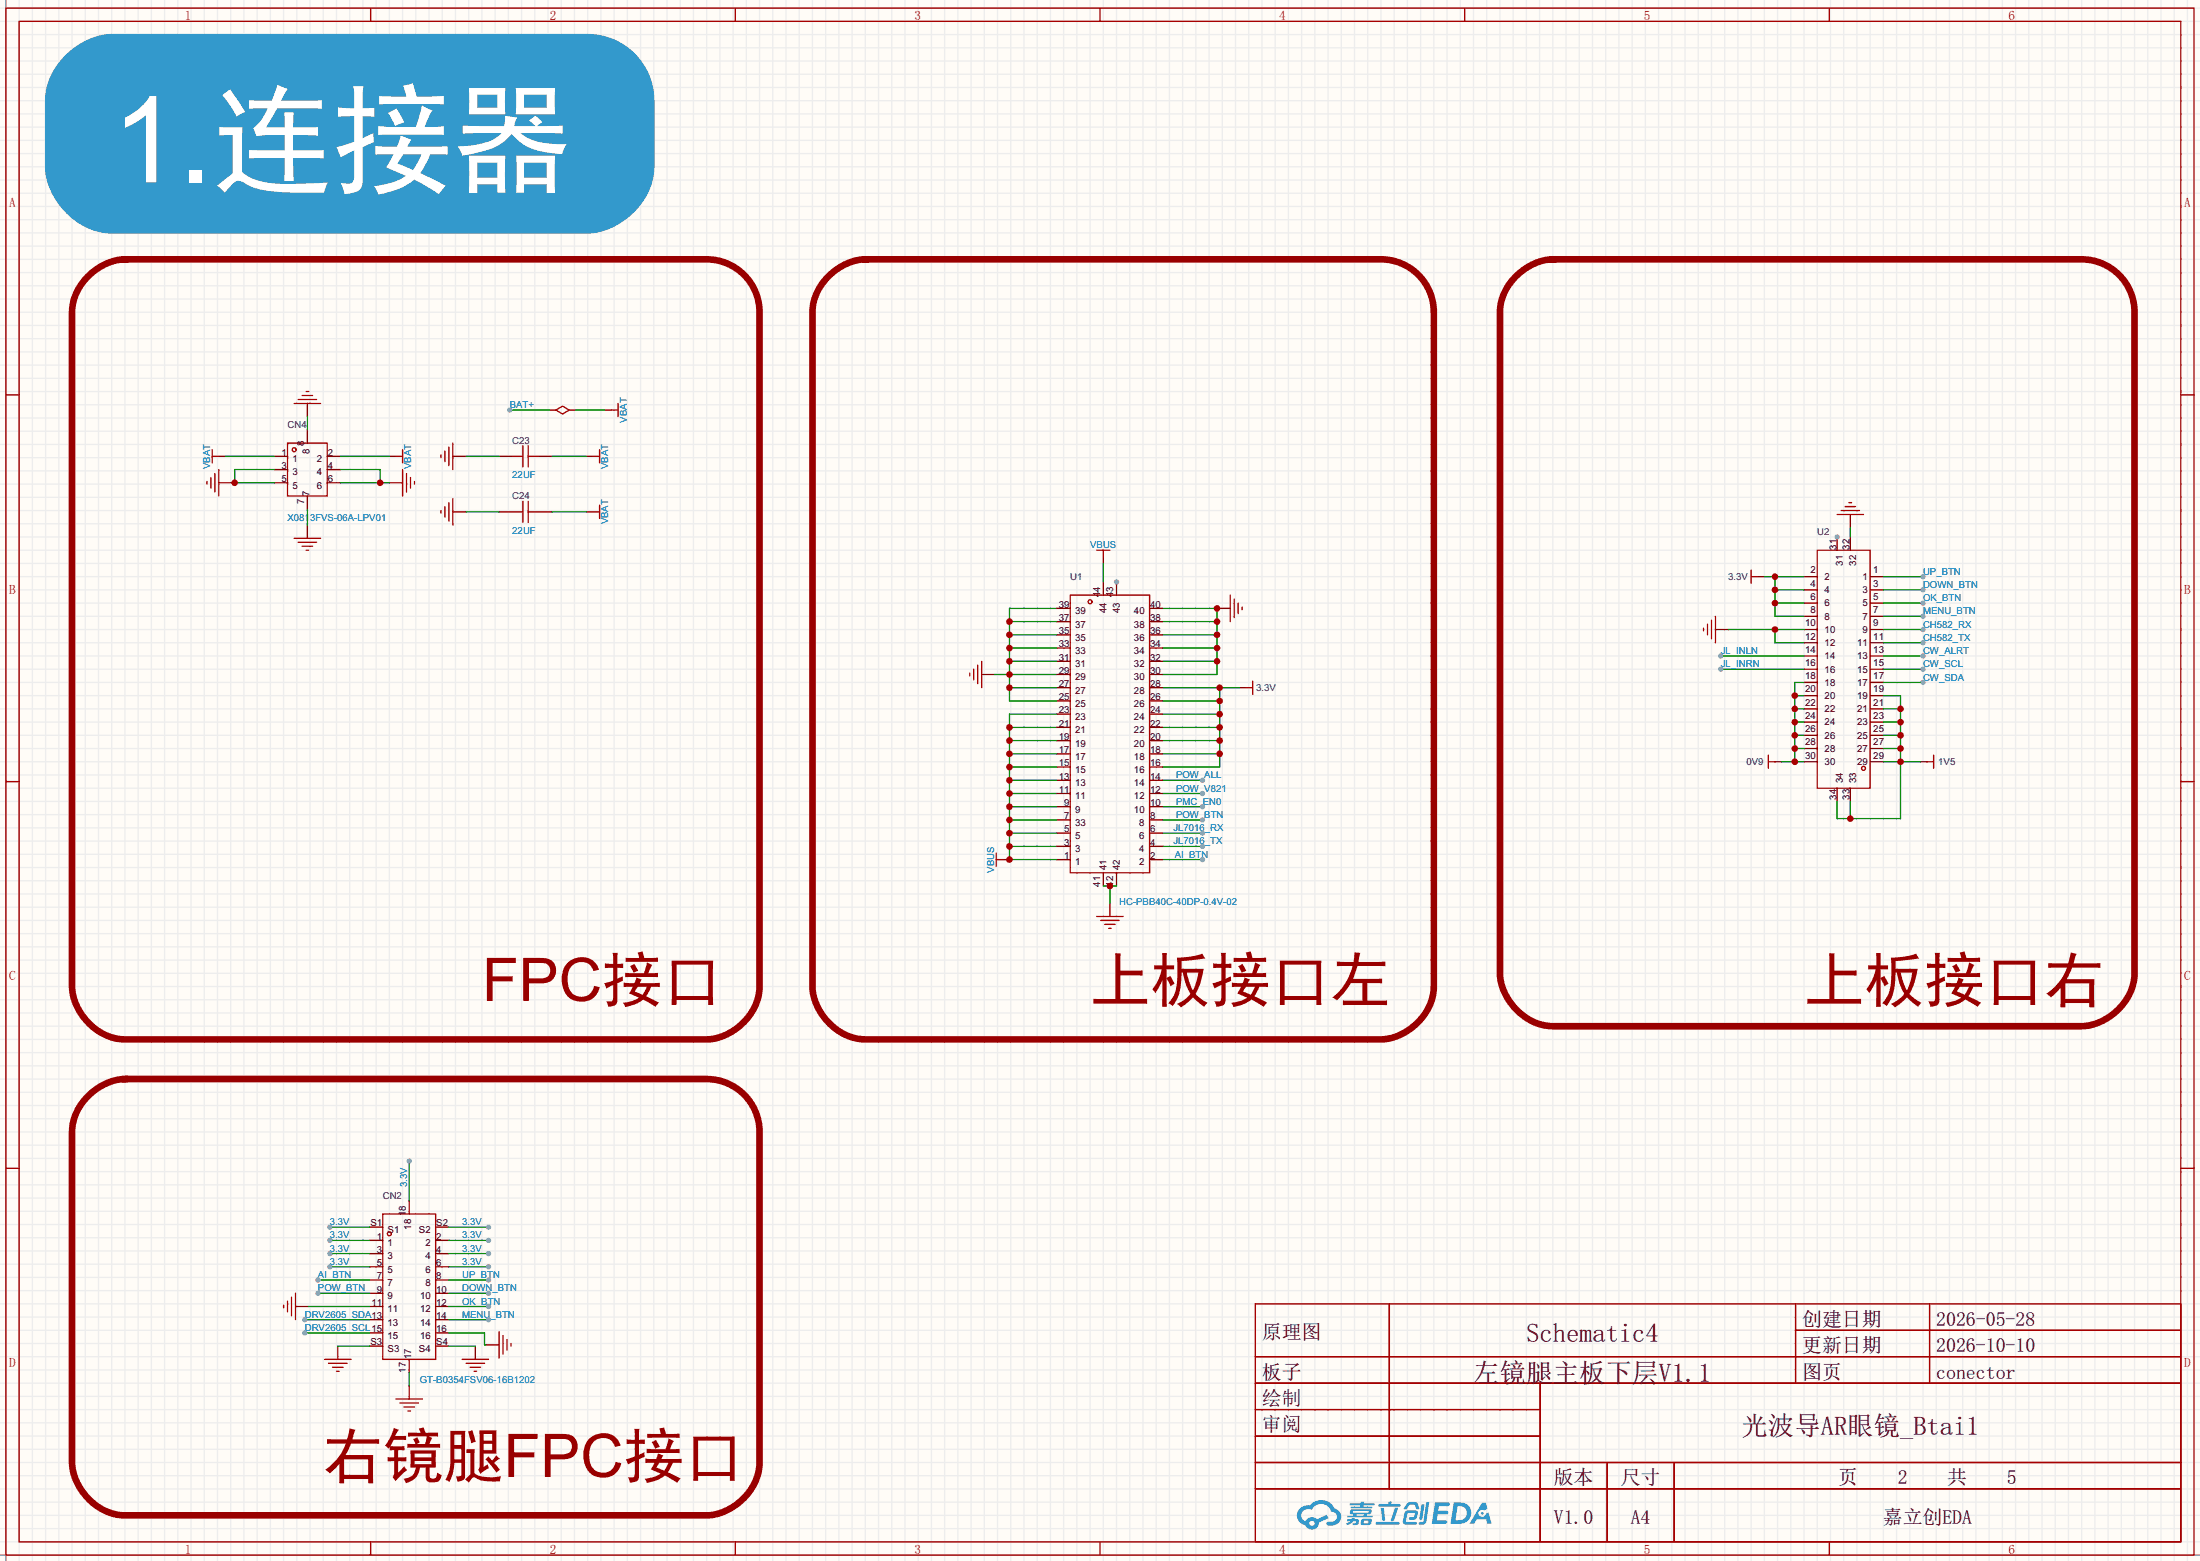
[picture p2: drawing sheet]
<svg xmlns="http://www.w3.org/2000/svg" width="423mm" height="300mm" viewBox="0 0 423 300" stroke-linecap="round" stroke-linejoin="round" font-family="sans-serif">
<path d="M0 0h422.7v299.9h-422.7z" fill="#fffcf7"/>
<g fill="none" stroke="#ededed" stroke-width=".25">
<path d="M0 1.6h422.7M0 4.1h422.7M0 6.6h422.7M0 9.2h422.7M0 11.7h422.7M0 14.3h422.7M0 16.8h422.7M0 19.3h422.7M1.1 0v299.9M3.7 0v299.9M6.2 0v299.9M8.8 0v299.9"/>
<path d="M11.3 0v299.9M13.8 0v299.9M16.4 0v299.9M18.9 0v299.9M21.5 0v299.9M24 0v299.9M26.5 0v299.9M29.1 0v299.9M31.6 0v299.9M34.2 0v299.9M36.7 0v299.9M39.2 0v299.9"/>
<path d="M41.8 0v299.9M44.3 0v299.9M46.9 0v299.9M49.4 0v299.9M51.9 0v299.9M54.5 0v299.9M57 0v299.9M59.6 0v299.9M62.1 0v299.9M64.6 0v299.9M67.2 0v299.9M69.7 0v299.9"/>
<path d="M72.3 0v299.9M74.8 0v299.9M77.3 0v299.9M79.9 0v299.9M82.4 0v299.9M85 0v299.9M87.5 0v299.9M90 0v299.9M92.6 0v299.9M95.1 0v299.9M97.7 0v299.9M100.2 0v299.9"/>
<path d="M102.7 0v299.9M105.3 0v299.9M107.8 0v299.9M110.4 0v299.9M112.9 0v299.9M115.4 0v299.9M118 0v299.9M120.5 0v299.9M123.1 0v299.9M125.6 0v299.9M128.1 0v299.9M130.7 0v299.9"/>
<path d="M133.2 0v299.9M135.8 0v299.9M138.3 0v299.9M140.8 0v299.9M143.4 0v299.9M145.9 0v299.9M148.5 0v299.9M151 0v299.9M153.5 0v299.9M156.1 0v299.9M158.6 0v299.9M161.2 0v299.9"/>
<path d="M163.7 0v299.9M166.2 0v299.9M168.8 0v299.9M171.3 0v299.9M173.9 0v299.9M176.4 0v299.9M178.9 0v299.9M181.5 0v299.9M184 0v299.9M186.6 0v299.9M189.1 0v299.9M191.6 0v299.9"/>
<path d="M194.2 0v299.9M196.7 0v299.9M199.3 0v299.9M201.8 0v299.9M204.3 0v299.9M206.9 0v299.9M209.4 0v299.9M212 0v299.9M214.5 0v299.9M217 0v299.9M219.6 0v299.9M222.1 0v299.9"/>
<path d="M224.7 0v299.9M227.2 0v299.9M229.7 0v299.9M232.3 0v299.9M234.8 0v299.9M237.4 0v299.9M239.9 0v299.9M242.4 0v299.9M245 0v299.9M247.5 0v299.9M250.1 0v299.9M252.6 0v299.9"/>
<path d="M255.1 0v299.9M257.7 0v299.9M260.2 0v299.9M262.8 0v299.9M265.3 0v299.9M267.8 0v299.9M270.4 0v299.9M272.9 0v299.9M275.5 0v299.9M278 0v299.9M280.5 0v299.9M283.1 0v299.9"/>
<path d="M285.6 0v299.9M288.2 0v299.9M290.7 0v299.9M293.2 0v299.9M295.8 0v299.9M298.3 0v299.9M300.9 0v299.9M303.4 0v299.9M305.9 0v299.9M308.5 0v299.9M311 0v299.9M313.6 0v299.9"/>
<path d="M316.1 0v299.9M318.6 0v299.9M321.2 0v299.9M323.7 0v299.9M326.3 0v299.9M328.8 0v299.9M331.3 0v299.9M333.9 0v299.9M336.4 0v299.9M339 0v299.9M341.5 0v299.9M344 0v299.9"/>
<path d="M346.6 0v299.9M349.1 0v299.9M351.7 0v299.9M354.2 0v299.9M356.7 0v299.9M359.3 0v299.9M361.8 0v299.9M364.4 0v299.9M366.9 0v299.9M369.4 0v299.9M372 0v299.9M374.5 0v299.9"/>
<path d="M377.1 0v299.9M379.6 0v299.9M382.1 0v299.9M384.7 0v299.9M387.2 0v299.9M389.8 0v299.9M392.3 0v299.9M394.8 0v299.9M397.4 0v299.9M399.9 0v299.9M402.5 0v299.9M405 0v299.9"/>
<path d="M407.5 0v299.9M410.1 0v299.9M412.6 0v299.9M415.2 0v299.9M417.7 0v299.9M420.2 0v299.9M0 21.9h422.7M0 24.4h422.7M0 27h422.7M0 29.5h422.7M0 32h422.7M0 34.6h422.7"/>
<path d="M0 37.1h422.7M0 39.7h422.7M0 42.2h422.7M0 44.7h422.7M0 47.3h422.7M0 49.8h422.7M0 52.4h422.7M0 54.9h422.7M0 57.4h422.7M0 60h422.7M0 62.5h422.7M0 65.1h422.7"/>
<path d="M0 67.6h422.7M0 70.1h422.7M0 72.7h422.7M0 75.2h422.7M0 77.8h422.7M0 80.3h422.7M0 82.8h422.7M0 85.4h422.7M0 87.9h422.7M0 90.5h422.7M0 93h422.7M0 95.5h422.7"/>
<path d="M0 98.1h422.7M0 100.6h422.7M0 103.2h422.7M0 105.7h422.7M0 108.2h422.7M0 110.8h422.7M0 113.3h422.7M0 115.9h422.7M0 118.4h422.7M0 120.9h422.7M0 123.5h422.7M0 126h422.7"/>
<path d="M0 128.6h422.7M0 131.1h422.7M0 133.6h422.7M0 136.2h422.7M0 138.7h422.7M0 141.3h422.7M0 143.8h422.7M0 146.3h422.7M0 148.9h422.7M0 151.4h422.7M0 154h422.7M0 156.5h422.7"/>
<path d="M0 159h422.7M0 161.6h422.7M0 164.1h422.7M0 166.7h422.7M0 169.2h422.7M0 171.7h422.7M0 174.3h422.7M0 176.8h422.7M0 179.4h422.7M0 181.9h422.7M0 184.4h422.7M0 187h422.7"/>
<path d="M0 189.5h422.7M0 192.1h422.7M0 194.6h422.7M0 197.1h422.7M0 199.7h422.7M0 202.2h422.7M0 204.8h422.7M0 207.3h422.7M0 209.8h422.7M0 212.4h422.7M0 214.9h422.7M0 217.5h422.7"/>
<path d="M0 220h422.7M0 222.5h422.7M0 225.1h422.7M0 227.6h422.7M0 230.2h422.7M0 232.7h422.7M0 235.2h422.7M0 237.8h422.7M0 240.3h422.7M0 242.9h422.7M0 245.4h422.7M0 247.9h422.7"/>
<path d="M0 250.5h422.7M0 253h422.7M0 255.6h422.7M0 258.1h422.7M0 260.6h422.7M0 263.2h422.7M0 265.7h422.7M0 268.3h422.7M0 270.8h422.7M0 273.3h422.7M0 275.9h422.7M0 278.4h422.7"/>
<path d="M0 281h422.7M0 283.5h422.7M0 286h422.7M0 288.6h422.7M0 291.1h422.7M0 293.7h422.7M0 296.2h422.7M0 298.7h422.7"/>
</g>
<path d="M1.1 0v299.9M0 298.7h422.7" fill="none" stroke="#999" stroke-width=".25"/>
<g fill="none" stroke="#a10000" stroke-width=".25">
<path d="M1.1 1.6h420.4v297.1h-420.4zM3.7 4.1h415.3v292.1h-415.3zM71.2 1.6v2.5M141.3 1.6v2.5M211.3 1.6v2.5M281.4 1.6v2.5M351.5 1.6v2.5M1.1 75.9h2.6M419 75.9h2.5M1.1 150.2h2.6M419 150.2h2.5M1.1 224.4h2.6"/>
<path d="M419 224.4h2.5M241.2 250.5h177.8v45.7h-177.8zM266.9 250.5v35.5M345 250.5v15.2M345 255.6h74M370.7 250.5v15.2M241.2 260.6h177.8M241.2 265.7h177.8M241.2 270.8h54.7M241.2 275.9h54.7M295.9 265.7v30.5M71.2 296.2v2.5"/>
<path d="M141.3 296.2v2.5M211.3 296.2v2.5M241.2 281h177.8M241.2 286h177.8M281.4 296.2v2.5M308.8 281v15.2M321.6 281v15.2M351.5 296.2v2.5"/>
</g>
<g fill="#5487ff">
<path d="M275.7 288.6h1.6a1.34 1.34 0 0 1 1.2 .2 .37 .37 0 0 1-.3 .6h-1.7l-.2 .8h1.6a.37 .37 0 0 1 .4 .4 .37 .37 0 0 1-.4 .3h-1.7l-.2 1.1h1.4a.48 .48 0 0 1 .6 .4v.2l-.3 .2h-2.6z"/>
<path d="M284.7 288.7h.7l.4 1.2-.6 .3a.72 .72 0 0 0-1.1 .2 .72 .72 0 0 0 .3 1 .72 .72 0 0 0 1-.4l.1-.2 .5-.2 .6 2.1h-.8l-.3-.8h-1.8l-.5 .8h-.9z"/>
<path d="M273.1 289h.6l-.4 2.7a.31 .31 0 0 1-.3 .3 .31 .31 0 0 1-.3-.3z"/>
<path d="M274 288.6h.6l-.5 3.7a.97 .97 0 0 1-1.6 .5l.2-.4h.6l.2-.2z"/>
<path d="M270.3 288.8l.5-.2h1.2l.4 .4 .3 .8-.6 .2-.3-.9h-.8l-.2 .1-.6 .8-.5-.1z"/>
<path d="M269.9 290.4l.5-.3h1.4a.69 .69 0 0 1 .6 .5 .69 .69 0 0 1-.1 .7 .74 .74 0 0 1-.8 .7h-.6a.27 .27 0 0 1-.2-.3 .27 .27 0 0 1 .3-.3h.6l.2-.7h-1.4l-.3 1.6 1.9 .1a.28 .28 0 0 1 .2 .3 .28 .28 0 0 1-.3 .2h-1.9l-.4-.3-.1-.4z"/>
<path d="M264.3 292.4h4.3a.28 .28 0 0 1 .3 .3 .28 .28 0 0 1-.3 .2h-4.2l-.1-.1z"/>
<path d="M268 289.7h.6l-.8 2.4a.3 .3 0 0 1-.4 .2 .3 .3 0 0 1-.2-.3z"/>
<path d="M265.3 289.7h.6l.2 2.2-.2 .3-.4-.2z"/>
<path d="M264.8 288.9h1.9l.2-.5h.5l-.1 .5h1.5a.27 .27 0 0 1 .3 .3 .27 .27 0 0 1-.3 .3h-3.9l-.1-.2z"/>
<path d="M258.9 291.8h.7l.1-.1 .6-.1-.1 .2 .8 .1 .1 .3-.2 .6-1.1 .2v-.4l.7-.1v-.2l-.5-.1-.5 .5-.8 .3-.1-.4 .8-.3h-.6z"/>
<path d="M259.3 288.8h2.1l.1-.3h.6l-.1 .3h1.9l.2 .2-.2 .2h-1.9l-.1 .2h1.6l.2 .2-.2 .2h-3.9l-.1-.4h1.8v-.2h-1.9l-.1-.1z"/>
<path d="M279.3 288.6l-.6 4.2h1.4a2.14 2.14 0 0 0 2.6-2.2 2.14 2.14 0 0 0-2.7-2zM280 289.3a1.37 1.37 0 0 1 1.8 1.2 1.37 1.37 0 0 1-1.5 1.5h-.7z"/>
<path d="M259.4 290.1l-.1 .7 .6 .1 .1 .2h-1.2l.1 .4h4.6l.2-.1-.2-.3h-.9l.1-.2a.6 .6 0 0 0 .7-.2 .6 .6 0 0 0 0-.7l-3.6-.1zM260 290.3l2.9 .1-.1 .2h-2.8zM260.6 290.9h1.4l-.1 .2h-1.2z"/>
<path d="M261.6 291.9a.9 .9 0 0 0-.1 1 2.48 2.48 0 0 0 1.9-.1 .84 .84 0 0 0 0-1h-1.4zM262.1 292.2l.7-.1 .1 .4-.2 .1h-.7z"/>
<path d="M249.8 289.7a1.91 1.91 0 0 0-.6 2 1.91 1.91 0 0 0 1.6 1.3 1.35 1.35 0 0 0 1.5 .9 1.35 1.35 0 0 0 1.1-1.4l1.9-.9-.5-.6-1.8 .9a1.41 1.41 0 0 0-2.2 .3 1.25 1.25 0 0 1-.6-1.7 1.25 1.25 0 0 1 1.8-.4 1.97 1.97 0 0 1 2-1.2 1.97 1.97 0 0 1 1.7 1.5 .96 .96 0 0 1 1.1 .9 .96 .96 0 0 1-.9 1h-.6a.39 .39 0 0 0-.5 .4 .39 .39 0 0 0 .4 .4 1.87 1.87 0 0 0 1.9-.5 1.87 1.87 0 0 0 .3-2.1l-.6-.6-.4-.1a2.86 2.86 0 0 0-4.8-.6h-.3a2.27 2.27 0 0 0-1.5 .5zM251.6 292.7a.49 .49 0 0 1 .9 0 .49 .49 0 0 1-.9 0z"/>
<circle cx="284.8" cy="290.7" r=".27"/>
</g>
<g fill="none" stroke="#a10000" stroke-width=".25">
<path d="M349.1 105.7h10.2v45.7h-10.2z"/>
<circle cx="358" cy="147.6" r=".38"/>
</g>
<g fill="none" stroke="#870000" stroke-width=".25">
<path d="M346.6 118.4h2.5M346.6 115.9h2.5M346.6 113.3h2.5M346.6 110.8h2.5M352.9 103.2v2.5M359.3 118.4h2.5M359.3 115.9h2.5M359.3 113.3h2.5M359.3 110.8h2.5M346.6 138.7h2.5M346.6 136.2h2.5M346.6 133.6h2.5"/>
<path d="M346.6 131.1h2.5M346.6 128.6h2.5M346.6 126h2.5M346.6 123.5h2.5M346.6 120.9h2.5M359.3 138.7h2.5M359.3 136.2h2.5M359.3 133.6h2.5M359.3 131.1h2.5M359.3 128.6h2.5M359.3 126h2.5M359.3 123.5h2.5"/>
<path d="M359.3 120.9h2.5M346.6 146.3h2.5M346.6 143.8h2.5M346.6 141.3h2.5M359.3 146.3h2.5M359.3 143.8h2.5M359.3 141.3h2.5"/>
</g>
<circle cx="352.9" cy="103.2" r=".51" fill="#999"/>
<g fill="none" stroke="#870000" stroke-width=".25">
<path d="M59.1 77.5v2.5M42 92.7h2.6M52.7 87.7h2.5M52.7 92.7h2.5M52.7 90.2h2.5M59.1 82.6v2.5M59.1 95.3v2.5M62.9 87.7h2.5M62.9 92.7h2.5M62.9 90.2h2.5M74.8 92.7h2.5M87 98.3h2.5"/>
<path d="M87 87.7h2.5M95.9 98.3h2.5M95.9 87.7h2.5M103.5 98.3h2.5M103.5 87.7h2.5M59.1 100.9v2.5M212 107v1.2M337.7 110.8h1.3M355.5 103.2v2.5M238.1 132.1h1.3M341 146.3h1.3M352.9 151.4v2.6"/>
<path d="M355.5 151.4v2.6M368.9 146.3h1.3M192.7 165.1h1.2"/>
</g>
<path d="M16.8 53.2a10.8 10.8 0 0 1 7.2-3.4h111.8a10.2 10.2 0 0 1 10.1 10.2v129.5a10.9 10.9 0 0 1-10.1 10.2h-111.8a10.9 10.9 0 0 1-10.2-10.2v-129.5a9.8 9.8 0 0 1 3-6.8zM159 53.2a10.8 10.8 0 0 1 7.2-3.4h99.1a10.2 10.2 0 0 1 10.2 10.2v129.5a10.9 10.9 0 0 1-10.2 10.2h-99.1a10.9 10.9 0 0 1-10.1-10.2v-129.5a9.8 9.8 0 0 1 2.9-6.8zM291.1 53.2a10.8 10.8 0 0 1 7.2-3.4h101.6a10.2 10.2 0 0 1 10.2 10.2v127a10.9 10.9 0 0 1-10.2 10.1h-101.6a10.9 10.9 0 0 1-10.1-10.1v-127a9.8 9.8 0 0 1 2.9-6.8zM16.8 210.7a10.8 10.8 0 0 1 7.2-3.4h111.8a10.2 10.2 0 0 1 10.1 10.2v63.5a10.9 10.9 0 0 1-10.1 10.1h-111.8a10.9 10.9 0 0 1-10.2-10.1v-63.5a9.8 9.8 0 0 1 3-6.8z" fill="none" stroke="#900" stroke-width="1.3"/>
<g fill="none" stroke="#a10000" stroke-width=".25">
<path d="M56.5 77.5h5.1M57.3 76.7h3.5M58 76h2.1M58.8 75.2h.5M39.8 92.5v.5M40.5 91.7v2.1M41.3 91v3.5M42 90.2v5.1M55.2 85.1h7.7v10.2h-7.7zM77.3 90.2v5.1M78.1 91v3.5M78.9 91.7v2.1"/>
<path d="M79.6 92.5v.5M84.7 87.4v.5M84.7 98.1v.5M85.5 86.7v2M85.5 97.3v2.1M86.2 85.9v3.5M86.2 96.6v3.5M87 85.1v5.1M87 95.8v5.1M98.4 98.3h2.1M98.4 87.7h2.1M100.5 85.6v4.1"/>
<path d="M100.5 96.3v4.1M101.5 98.3h2M101.5 85.6v4.1M101.5 96.3v4.1M101.5 87.7h2M56.5 103.4h5.1M57.3 104.2h3.5M58 104.9h2.1M58.8 105.7h.5M210.7 105.7h2.5M212 105.7v1.3M336.4 109.5v2.6"/>
<path d="M336.4 110.8h1.3M239.4 132.1h1.3M240.7 130.8v2.6M339.7 146.3h1.3M339.7 145.1v2.5M370.2 146.3h1.3M371.5 145.1v2.5M191.4 163.9v2.5M191.4 165.1h1.3"/>
<circle cx="56.5" cy="86.4" r=".38"/>
</g>
<path d="M13 10.4a13.2 13.2 0 0 1 8.5-3.8h91.4a12.7 12.7 0 0 1 12.7 12.7v12.7a13.5 13.5 0 0 1-8.9 12l-2.6 .7h-1.2h-91.4a13.5 13.5 0 0 1-12-8.9l-.7-2.5v-1.3v-12.7a12.3 12.3 0 0 1 4.2-8.9z" fill="#39c" stroke="#39c" stroke-width=".25"/>
<path d="M44.6 92.7h8.1M52.7 90.2h-7.6v2.5M59.1 80v2.6M59.1 97.8v3.1" fill="none" stroke="#008700" stroke-width=".25"/>
<circle cx="45.1" cy="92.7" r=".63" fill="#c00"/>
<path d="M116.2 78.8h1.3M42 87.7h1.3M74.8 87.7h1.3M112.6 98.3h1.3M112.6 87.7h1.3" fill="none" stroke="#870000" stroke-width=".25"/>
<path d="M117.5 78.8h1.2M118.7 77.5v2.5M40.8 87.7h1.2M40.8 86.4v2.5M76.1 87.7h1.2M77.3 86.4v2.5M113.9 98.3h1.3M113.9 87.7h1.3M115.2 86.4v2.5M115.2 97.1v2.5" fill="none" stroke="#a10000" stroke-width=".25"/>
<g fill="none" stroke="#008700" stroke-width=".25">
<path d="M43.3 87.7h9.4M65.4 87.7h9.4M106 87.7h6.6M106 98.3h6.6M193.9 139.7h9.2M203.1 137.2h-9.2v27.9h9.2M193.9 157.5h9.2M193.9 155h9.2M193.9 152.4h9.2M193.9 149.9h9.2M193.9 147.4h9.2M193.9 144.8h9.2"/>
<path d="M193.9 142.3h9.2M193.9 162.6h9.2M193.9 160.1h9.2"/>
</g>
<g fill="#c00">
<circle cx="193.9" cy="165.1" r=".63"/>
<circle cx="193.9" cy="162.6" r=".63"/>
<circle cx="193.9" cy="160.1" r=".63"/>
<circle cx="193.9" cy="157.5" r=".63"/>
<circle cx="193.9" cy="155" r=".63"/>
<circle cx="193.9" cy="152.4" r=".63"/>
<circle cx="193.9" cy="149.9" r=".63"/>
<circle cx="193.9" cy="147.4" r=".63"/>
<circle cx="193.9" cy="144.8" r=".63"/>
<circle cx="193.9" cy="142.3" r=".63"/>
<circle cx="193.9" cy="139.7" r=".63"/>
</g>
<path d="M97.9 78.8h7.6M89.5 98.3h6.4M89.5 87.7h6.4" fill="none" stroke="#008700" stroke-width=".25"/>
<path d="M105.5 78.8h1.3M109.3 78.8h1.3" fill="none" stroke="#870000" stroke-width=".25"/>
<path d="M106.8 78.8l1.3-.8 1.2 .8-1.2 .7z" fill="none" stroke="#a10000" stroke-width=".25"/>
<circle cx="97.9" cy="78.8" r=".51" fill="#999"/>
<path d="M344.8 138.7h1.8M344.8 136.2h1.8M344.8 133.6h1.8M346.6 131.1h-1.8v15.2M342.3 146.3h4.3M344.8 143.8h1.8M344.8 141.3h1.8" fill="none" stroke="#008700" stroke-width=".25"/>
<g fill="#c00">
<circle cx="344.8" cy="146.3" r=".63"/>
<circle cx="344.8" cy="143.8" r=".63"/>
<circle cx="344.8" cy="141.3" r=".63"/>
<circle cx="344.8" cy="138.7" r=".63"/>
<circle cx="344.8" cy="136.2" r=".63"/>
<circle cx="344.8" cy="133.6" r=".63"/>
</g>
<path d="M223.4 132.1h14.7M223.4 134.7h10.9M223.4 137.2h10.9M223.4 139.7h10.9M234.3 132.1v15.3h-10.9M223.4 142.3h10.9M223.4 144.8h10.9" fill="none" stroke="#008700" stroke-width=".25"/>
<g fill="#c00">
<circle cx="234.3" cy="132.1" r=".63"/>
<circle cx="234.3" cy="134.7" r=".63"/>
<circle cx="234.3" cy="137.2" r=".63"/>
<circle cx="234.3" cy="139.7" r=".63"/>
<circle cx="234.3" cy="142.3" r=".63"/>
<circle cx="234.3" cy="144.8" r=".63"/>
</g>
<path d="M110.6 78.8h5.6M193.9 119.4h9.2M203.1 116.9h-9.2v17.8h9.2M191.1 129.6h12M193.9 132.1h9.2M193.9 124.5h9.2M193.9 122h9.2M193.9 127h9.2" fill="none" stroke="#008700" stroke-width=".25"/>
<path d="M233.8 116.9h2.5M188.6 129.6h2.5M329.6 120.9h2.5M213.2 173.5v2.6" fill="none" stroke="#870000" stroke-width=".25"/>
<g fill="none" stroke="#a10000" stroke-width=".25">
<path d="M236.3 114.3v5.1M237.1 115.1v3.6M237.9 115.9v2M238.6 116.6v.5M328 119.9v2.1M328.8 119.2v3.5M329.6 118.4v5.1M186.3 129.3v.5M187.1 128.6v2M187.8 127.8v3.6M188.6 127v5.1M327.3 120.7v.5"/>
<path d="M210.7 176.1h5.1M211.5 176.8h3.5M212.2 177.6h2M213 178.3h.5"/>
</g>
<g fill="#c00">
<circle cx="193.9" cy="129.6" r=".63"/>
<circle cx="193.9" cy="132.1" r=".63"/>
<circle cx="193.9" cy="127" r=".63"/>
<circle cx="193.9" cy="124.5" r=".63"/>
<circle cx="193.9" cy="122" r=".63"/>
<circle cx="193.9" cy="119.4" r=".63"/>
</g>
<path d="M361.8 133.6h3.3v23.7h-12.2v-3.3M361.8 138.7h3.3M361.8 136.2h3.3M355.5 154v3.3M361.8 143.8h3.3M361.8 141.3h3.3M361.8 146.3h7.1" fill="none" stroke="#008700" stroke-width=".25"/>
<g fill="#c00">
<circle cx="365.1" cy="146.3" r=".63"/>
<circle cx="365.1" cy="143.8" r=".63"/>
<circle cx="365.1" cy="141.3" r=".63"/>
<circle cx="365.1" cy="138.7" r=".63"/>
<circle cx="365.1" cy="136.2" r=".63"/>
<circle cx="355.5" cy="157.3" r=".63"/>
</g>
<path d="M339 110.8h7.6M341 110.8v7.6h5.6M341 115.9h5.6M341 113.3h5.6" fill="none" stroke="#008700" stroke-width=".25"/>
<g fill="#c00">
<circle cx="341" cy="115.9" r=".63"/>
<circle cx="341" cy="113.3" r=".63"/>
<circle cx="341" cy="110.8" r=".63"/>
</g>
<path d="M332.1 120.9h14.5M341 120.9v2.6h5.6" fill="none" stroke="#008700" stroke-width=".25"/>
<circle cx="341" cy="120.9" r=".63" fill="#c00"/>
<path d="M330.6 126h16" fill="none" stroke="#008700" stroke-width=".25"/>
<circle cx="330.6" cy="126" r=".51" fill="#999"/>
<path d="M330.6 128.6h16" fill="none" stroke="#008700" stroke-width=".25"/>
<circle cx="330.6" cy="128.6" r=".51" fill="#999"/>
<path d="M223.4 165.1h7.6" fill="none" stroke="#008700" stroke-width=".25"/>
<circle cx="231" cy="165.1" r=".51" fill="#999"/>
<path d="M223.4 162.6h7.6" fill="none" stroke="#008700" stroke-width=".25"/>
<circle cx="231" cy="162.6" r=".51" fill="#999"/>
<path d="M223.4 160.1h7.6" fill="none" stroke="#008700" stroke-width=".25"/>
<circle cx="231" cy="160.1" r=".51" fill="#999"/>
<path d="M223.4 157.5h7.6" fill="none" stroke="#008700" stroke-width=".25"/>
<circle cx="231" cy="157.5" r=".51" fill="#999"/>
<path d="M361.8 110.8h7.6" fill="none" stroke="#008700" stroke-width=".25"/>
<circle cx="369.4" cy="110.8" r=".51" fill="#999"/>
<path d="M361.8 113.3h7.6" fill="none" stroke="#008700" stroke-width=".25"/>
<circle cx="369.4" cy="113.3" r=".51" fill="#999"/>
<path d="M361.8 115.9h7.6" fill="none" stroke="#008700" stroke-width=".25"/>
<circle cx="369.4" cy="115.9" r=".51" fill="#999"/>
<path d="M361.8 118.4h7.6" fill="none" stroke="#008700" stroke-width=".25"/>
<circle cx="369.4" cy="118.4" r=".51" fill="#999"/>
<path d="M361.8 123.5h7.6" fill="none" stroke="#008700" stroke-width=".25"/>
<circle cx="369.4" cy="123.5" r=".51" fill="#999"/>
<path d="M361.8 120.9h7.6" fill="none" stroke="#008700" stroke-width=".25"/>
<circle cx="369.4" cy="120.9" r=".51" fill="#999"/>
<path d="M223.4 155h7.6" fill="none" stroke="#008700" stroke-width=".25"/>
<circle cx="231" cy="155" r=".51" fill="#999"/>
<path d="M223.4 152.4h7.6" fill="none" stroke="#008700" stroke-width=".25"/>
<circle cx="231" cy="152.4" r=".51" fill="#999"/>
<path d="M223.4 149.9h7.6" fill="none" stroke="#008700" stroke-width=".25"/>
<circle cx="231" cy="149.9" r=".51" fill="#999"/>
<path d="M223.4 116.9h10.4v12.7h-10.4M223.4 119.4h10.4M223.4 124.5h10.4M223.4 127h10.4M223.4 122h10.4" fill="none" stroke="#008700" stroke-width=".25"/>
<g fill="#c00">
<circle cx="233.8" cy="119.4" r=".63"/>
<circle cx="233.8" cy="116.9" r=".63"/>
<circle cx="233.8" cy="122" r=".63"/>
<circle cx="233.8" cy="124.5" r=".63"/>
<circle cx="233.8" cy="127" r=".63"/>
</g>
<path d="M361.8 126h7.6" fill="none" stroke="#008700" stroke-width=".25"/>
<circle cx="369.4" cy="126" r=".51" fill="#999"/>
<path d="M361.8 128.6h7.6" fill="none" stroke="#008700" stroke-width=".25"/>
<circle cx="369.4" cy="128.6" r=".51" fill="#999"/>
<path d="M361.8 131.1h7.6" fill="none" stroke="#008700" stroke-width=".25"/>
<circle cx="369.4" cy="131.1" r=".51" fill="#999"/>
<path d="M355.5 98.8v2.6M214.5 111.8v2.5" fill="none" stroke="#870000" stroke-width=".25"/>
<path d="M352.9 98.8h5.1M353.7 98.1h3.6M354.5 97.3h2M355.2 96.6h.5" fill="none" stroke="#a10000" stroke-width=".25"/>
<path d="M355.5 101.4v1.8" fill="none" stroke="#008700" stroke-width=".25"/>
<circle cx="214.5" cy="111.8" r=".51" fill="#999"/>
<g fill="none" stroke="#870000" stroke-width=".25">
<path d="M203.1 116.9h2.5M203.1 119.4h2.5M212 111.8v2.5M220.9 116.9h2.5M220.9 119.4h2.5M203.1 122h2.5M203.1 124.5h2.5M203.1 127h2.5M203.1 129.6h2.5M203.1 132.1h2.5M203.1 134.7h2.5M203.1 137.2h2.5"/>
<path d="M203.1 139.7h2.5M220.9 122h2.5M220.9 124.5h2.5M220.9 127h2.5M220.9 129.6h2.5M220.9 132.1h2.5M220.9 134.7h2.5M220.9 137.2h2.5M220.9 139.7h2.5M203.1 157.5h2.5M203.1 155h2.5M203.1 152.4h2.5"/>
<path d="M203.1 149.9h2.5M203.1 147.4h2.5M203.1 144.8h2.5M203.1 142.3h2.5M220.9 157.5h2.5M220.9 155h2.5M220.9 152.4h2.5M220.9 149.9h2.5M220.9 147.4h2.5M220.9 144.8h2.5M220.9 142.3h2.5M203.1 165.1h2.5"/>
<path d="M203.1 162.6h2.5M203.1 160.1h2.5M212 167.7v2.5M214.5 167.7v2.5M220.9 165.1h2.5M220.9 162.6h2.5M220.9 160.1h2.5M71 238.3h2.5M71 235.8h2.5M78.6 230.7v2.5M83.7 238.3h2.5M83.7 235.8h2.5"/>
<path d="M71 258.6h2.5M71 240.8h2.5M71 243.4h2.5M71 256.1h2.5M71 245.9h2.5M71 253.5h2.5M71 248.5h2.5M71 251h2.5M83.7 258.6h2.5M83.7 240.8h2.5M83.7 243.4h2.5M83.7 256.1h2.5"/>
<path d="M83.7 245.9h2.5M83.7 253.5h2.5M83.7 248.5h2.5M83.7 251h2.5M78.6 261.2v2.5"/>
</g>
<g fill="none" stroke="#a10000" stroke-width=".25">
<path d="M205.6 114.3h15.3v53.4h-15.3zM73.5 233.2h10.2v28h-10.2z"/>
<circle cx="209.4" cy="115.6" r=".38"/>
<circle cx="74.8" cy="237" r=".38"/>
</g>
<path d="M86.2 253.5h7.7" fill="none" stroke="#008700" stroke-width=".25"/>
<circle cx="93.9" cy="253.5" r=".51" fill="#999"/>
<path d="M86.2 251h7.7" fill="none" stroke="#008700" stroke-width=".25"/>
<circle cx="93.9" cy="251" r=".51" fill="#999"/>
<path d="M86.2 248.5h7.7" fill="none" stroke="#008700" stroke-width=".25"/>
<circle cx="93.9" cy="248.5" r=".51" fill="#999"/>
<path d="M86.2 245.9h7.7" fill="none" stroke="#008700" stroke-width=".25"/>
<circle cx="93.9" cy="245.9" r=".51" fill="#999"/>
<path d="M86.2 243.4h7.7" fill="none" stroke="#008700" stroke-width=".25"/>
<circle cx="93.9" cy="243.4" r=".51" fill="#999"/>
<path d="M78.6 223.1v7.6" fill="none" stroke="#008700" stroke-width=".25"/>
<circle cx="78.6" cy="223.1" r=".51" fill="#999"/>
<path d="M56.8 251h2.5M64.9 258.6v2.6M91.3 258.6v2.6M93.3 258.4h2.6M78.6 266.2v2.6" fill="none" stroke="#870000" stroke-width=".25"/>
<g fill="none" stroke="#a10000" stroke-width=".25">
<path d="M54.5 250.7v.5M55.2 250v2M56 249.2v3.6M56.8 248.5v5M95.9 255.8v5.1M96.6 256.6v3.5M97.4 257.3v2.1M98.2 258.1v.5M62.4 261.2h5M63.1 261.9h3.6M63.9 262.7h2M64.6 263.4h.6"/>
<path d="M76.1 268.8h5.1M76.8 269.5h3.6M77.6 270.3h2M78.4 271.1h.5M88.8 261.2h5.1M89.5 261.9h3.6M90.3 262.7h2M91.1 263.4h.5"/>
</g>
<path d="M61.1 245.9h9.9M64.9 258.6h6.1M86.2 258.6h5.1M78.6 263.7v2.5" fill="none" stroke="#008700" stroke-width=".25"/>
<circle cx="61.1" cy="245.9" r=".51" fill="#999"/>
<path d="M61.1 248.5h9.9" fill="none" stroke="#008700" stroke-width=".25"/>
<circle cx="61.1" cy="248.5" r=".51" fill="#999"/>
<path d="M58.5 253.5h12.5" fill="none" stroke="#008700" stroke-width=".25"/>
<circle cx="58.5" cy="253.5" r=".51" fill="#999"/>
<path d="M58.5 256.1h12.5" fill="none" stroke="#008700" stroke-width=".25"/>
<circle cx="58.5" cy="256.1" r=".51" fill="#999"/>
<path d="M86.2 235.8h7.7" fill="none" stroke="#008700" stroke-width=".25"/>
<circle cx="93.9" cy="235.8" r=".51" fill="#999"/>
<path d="M63.4 235.8h7.6" fill="none" stroke="#008700" stroke-width=".25"/>
<circle cx="63.4" cy="235.8" r=".51" fill="#999"/>
<path d="M59.3 251h11.7M86.2 256.1h6.9v2.3h.2M86.2 240.8h7.7" fill="none" stroke="#008700" stroke-width=".25"/>
<circle cx="93.9" cy="240.8" r=".51" fill="#999"/>
<path d="M86.2 238.3h7.7" fill="none" stroke="#008700" stroke-width=".25"/>
<circle cx="93.9" cy="238.3" r=".51" fill="#999"/>
<path d="M63.4 238.3h7.6" fill="none" stroke="#008700" stroke-width=".25"/>
<circle cx="63.4" cy="238.3" r=".51" fill="#999"/>
<path d="M63.4 240.8h7.6" fill="none" stroke="#008700" stroke-width=".25"/>
<circle cx="63.4" cy="240.8" r=".51" fill="#999"/>
<path d="M63.4 243.4h7.6" fill="none" stroke="#008700" stroke-width=".25"/>
<circle cx="63.4" cy="243.4" r=".51" fill="#999"/>
<path d="M65.4 92.7h9.4M65.4 90.2h7.6v2.5" fill="none" stroke="#008700" stroke-width=".25"/>
<circle cx="73" cy="92.7" r=".63" fill="#c00"/>
<path d="M212 108.2v3.6M212 170.2h2.5M213.2 170.2v3.3" fill="none" stroke="#008700" stroke-width=".25"/>
<circle cx="213.2" cy="170.2" r=".63" fill="#c00"/>
<g font-size="23.1" fill="#fff">
<text x="21.5" y="35">1</text>
<text x="34.3" y="35">.</text>
<text x="40.7" y="35">连</text>
<text x="63.8" y="35">接</text>
<text x="86.9" y="35">器</text>
</g>
<g font-size="11.5" fill="#900">
<text x="92.6" y="192.3">F</text>
<text x="99.6" y="192.3">P</text>
<text x="107.3" y="192.3">C</text>
<text x="115.7" y="192.3">接</text>
<text x="127.2" y="192.3">口</text>
<text x="209.4" y="192.3">上板接口左</text>
<text x="346.6" y="192.3">上板接口右</text>
<text x="62.1" y="283.7">右</text>
<text x="73.6" y="283.7">镜</text>
<text x="85.2" y="283.7">腿</text>
<text x="96.7" y="283.7">F</text>
<text x="103.8" y="283.7">P</text>
<text x="111.5" y="283.7">C</text>
<text x="119.8" y="283.7">接</text>
<text x="131.4" y="283.7">口</text>
</g>
<g font-size="5.1">
<text x="293.2" y="257.8">Schematic4</text>
<text x="283.1" y="265.5">左镜腿主板下层V1.1</text>
<text x="334.6" y="275.6">光</text>
<text x="339.6" y="275.6">波</text>
<text x="344.7" y="275.6">导</text>
<text x="349.8" y="275.6">A</text>
<text x="352.3" y="275.6">R</text>
<text x="354.9" y="275.6">眼</text>
<text x="360" y="275.6">镜</text>
<text x="365" y="275.6">_</text>
<text x="367.6" y="275.6">B</text>
<text x="370.1" y="275.6">t</text>
<text x="372.7" y="275.6">a</text>
<text x="375.2" y="275.6">i</text>
<text x="377.7" y="275.6">1</text>
</g>
<g font-size="3.8">
<text x="242.4" y="257.2">原理图</text>
<text x="346.2" y="254.7">创建日期</text>
<text x="372" y="254.7">2026-05-28</text>
<text x="346.2" y="259.8">更新日期</text>
<text x="372" y="259.8">2026-10-10</text>
<text x="242.4" y="269.9">绘制</text>
<text x="242.4" y="264.8">板子</text>
<text x="346.2" y="264.8">图页</text>
<text x="372" y="264.8">conector</text>
<text x="242.4" y="275">审阅</text>
<text x="298.5" y="285.2">版本</text>
<text x="311.4" y="285.2">尺寸</text>
<text x="353.2" y="285.2">页</text>
<text x="364.6" y="285.2">2</text>
<text x="374.1" y="285.2">共</text>
<text x="385.5" y="285.2">5</text>
<text x="298.5" y="292.8">V1.0</text>
<text x="313.3" y="292.8">A4</text>
<text x="361.7" y="292.8">嘉立创E</text>
<text x="375.1" y="292.8">DA</text>
</g>
<g font-size="2.5" fill="#a00000">
<text x="35.5" y="3.8">1</text>
<text x="105.6" y="3.8">2</text>
<text x="175.7" y="3.8">3</text>
<text x="245.7" y="3.8">4</text>
<text x="315.8" y="3.8">5</text>
<text x="385.8" y="3.8">6</text>
<text x="1.8" y="39.7">A</text>
<text x="419.6" y="39.7">A</text>
<text x="1.8" y="114">B</text>
<text x="419.6" y="114">B</text>
<text x="1.8" y="188.3">C</text>
<text x="419.6" y="188.3">C</text>
<text x="1.8" y="262.6">D</text>
<text x="419.6" y="262.6">D</text>
<text x="35.5" y="298.5">1</text>
<text x="105.6" y="298.5">2</text>
<text x="175.7" y="298.5">3</text>
<text x="245.7" y="298.5">4</text>
<text x="315.8" y="298.5">5</text>
<text x="385.8" y="298.5">6</text>
</g>
<g font-size="1.8" fill="#000080">
<text x="55.2" y="82.2">CN4</text>
<text x="98.4" y="85.3">C23</text>
<text x="98.4" y="95.9">C24</text>
<text x="349.1" y="102.8">U2</text>
<text x="205.6" y="111.4">U1</text>
<text x="332" y="111.4">3.3V</text>
<text x="241.3" y="132.8">3.3V</text>
<text x="335.5" y="147">0V9</text>
<text x="372.4" y="147">1V5</text>
<text x="73.5" y="230.3">CN2</text>
</g>
<g font-size="1.8" fill="#00f">
<text x="97.9" y="78.4">BAT+</text>
<text x="120.4" y="81.2" transform="rotate(-90 120.4 81.2)">VBAT</text>
<text x="40.4" y="90.1" transform="rotate(-90 40.4 90.1)">VBAT</text>
<text x="79" y="90.1" transform="rotate(-90 79 90.1)">VBAT</text>
<text x="98.4" y="91.9">22UF</text>
<text x="116.9" y="90.1" transform="rotate(-90 116.9 90.1)">VBAT</text>
<text x="55.2" y="100">X0813FVS-06A-LPV01</text>
<text x="116.9" y="100.7" transform="rotate(-90 116.9 100.7)">VBAT</text>
<text x="98.4" y="102.5">22UF</text>
<text x="209.4" y="105.3">VBUS</text>
<text x="369.4" y="110.4">UP_BTN</text>
<text x="369.4" y="113">DOWN_BTN</text>
<text x="369.4" y="115.5">OK_BTN</text>
<text x="369.4" y="118">MENU_BTN</text>
<text x="330.6" y="125.7">JL_INLN</text>
<text x="369.4" y="123.1">CH582_TX</text>
<text x="369.4" y="120.6">CH582_RX</text>
<text x="369.4" y="125.7">CW_ALRT</text>
<text x="330.6" y="128.2">JL_INRN</text>
<text x="369.4" y="128.2">CW_SCL</text>
<text x="369.4" y="130.7">CW_SDA</text>
<text x="225.9" y="149.5">POW_ALL</text>
<text x="225.9" y="154.6">PMC_EN0</text>
<text x="225.9" y="152.1">POW_V821</text>
<text x="225.4" y="159.7">JL7016_RX</text>
<text x="225.9" y="157.1">POW_BTN</text>
<text x="191" y="167.7" transform="rotate(-90 191 167.7)">VBUS</text>
<text x="225.4" y="162.2">JL7016_TX</text>
<text x="225.7" y="164.8">AI_BTN</text>
<text x="215" y="173.9">HC-PBB40C-40DP-0.4V-02</text>
<text x="78.2" y="228.1" transform="rotate(-90 78.2 228.1)">3.3V</text>
<text x="63.4" y="235.4">3.3V</text>
<text x="63.4" y="237.9">3.3V</text>
<text x="88.8" y="235.4">3.3V</text>
<text x="88.8" y="237.9">3.3V</text>
<text x="61.1" y="245.5">AI_BTN</text>
<text x="63.4" y="240.5">3.3V</text>
<text x="63.4" y="243">3.3V</text>
<text x="88.8" y="245.5">UP_BTN</text>
<text x="88.8" y="243">3.3V</text>
<text x="88.8" y="240.5">3.3V</text>
<text x="61.1" y="248.1">POW_BTN</text>
<text x="88.8" y="250.6">OK_BTN</text>
<text x="88.8" y="248.1">DOWN_BTN</text>
<text x="58.5" y="253.2">DRV2605_SDA13</text>
<text x="58.5" y="255.7">DRV2605_SCL15</text>
<text x="88.8" y="253.2">MENU_BTN</text>
<text x="80.6" y="265.6">GT-B0354FSV06-16B1202</text>
</g>
<g font-size="1.8">
<text x="54.1" y="87.5">1</text>
<text x="56.2" y="88.8">1</text>
<text x="58.4" y="85.6" transform="rotate(-90 58.4 85.6)">8</text>
<text x="59.4" y="87.2" transform="rotate(-90 59.4 87.2)">8</text>
<text x="60.9" y="88.8">2</text>
<text x="63" y="87.5">2</text>
<text x="54.1" y="90.1">3</text>
<text x="54.1" y="92.6">5</text>
<text x="56.2" y="91.3">3</text>
<text x="56.2" y="93.9">5</text>
<text x="59.4" y="95.3" transform="rotate(-90 59.4 95.3)">7</text>
<text x="60.9" y="93.9">6</text>
<text x="60.9" y="91.3">4</text>
<text x="63" y="92.6">6</text>
<text x="63" y="90.1">4</text>
<text x="58.4" y="96.8" transform="rotate(-90 58.4 96.8)">7</text>
<text x="352.8" y="105.6" transform="rotate(-90 352.8 105.6)">31</text>
<text x="355.3" y="105.6" transform="rotate(-90 355.3 105.6)">32</text>
<text x="347.8" y="110.2">2</text>
<text x="347.8" y="112.7">4</text>
<text x="350.5" y="111.4">2</text>
<text x="350.5" y="114">4</text>
<text x="354.1" y="108.7" transform="rotate(-90 354.1 108.7)">31</text>
<text x="356.6" y="108.7" transform="rotate(-90 356.6 108.7)">32</text>
<text x="357.8" y="114">3</text>
<text x="357.8" y="111.4">1</text>
<text x="359.9" y="112.7">3</text>
<text x="359.9" y="110.2">1</text>
<text x="203.4" y="119.3">37</text>
<text x="203.4" y="116.7">39</text>
<text x="206.6" y="118">39</text>
<text x="211.3" y="114.7" transform="rotate(-90 211.3 114.7)">44</text>
<text x="212.6" y="117.8" transform="rotate(-90 212.6 117.8)">44</text>
<text x="213.9" y="114.7" transform="rotate(-90 213.9 114.7)">43</text>
<text x="215.1" y="117.8" transform="rotate(-90 215.1 117.8)">43</text>
<text x="217.9" y="118">40</text>
<text x="221" y="116.7">40</text>
<text x="221" y="119.3">38</text>
<text x="347.8" y="115.2">6</text>
<text x="347.8" y="117.8">8</text>
<text x="350.5" y="116.5">6</text>
<text x="350.5" y="119">8</text>
<text x="357.8" y="119">7</text>
<text x="357.8" y="116.5">5</text>
<text x="359.9" y="117.8">7</text>
<text x="359.9" y="115.2">5</text>
<text x="203.4" y="124.4">33</text>
<text x="203.4" y="121.8">35</text>
<text x="206.6" y="125.6">33</text>
<text x="206.6" y="123.1">35</text>
<text x="206.6" y="120.6">37</text>
<text x="217.9" y="120.6">38</text>
<text x="217.9" y="123.1">36</text>
<text x="217.9" y="125.6">34</text>
<text x="221" y="121.8">36</text>
<text x="221" y="124.4">34</text>
<text x="346.8" y="120.3">10</text>
<text x="346.8" y="122.9">12</text>
<text x="346.8" y="125.4">14</text>
<text x="350.5" y="121.6">10</text>
<text x="350.5" y="124.1">12</text>
<text x="356.8" y="124.1">11</text>
<text x="357.8" y="121.6">9</text>
<text x="359.9" y="125.4">13</text>
<text x="359.9" y="122.9">11</text>
<text x="359.9" y="120.3">9</text>
<text x="203.4" y="132">27</text>
<text x="203.4" y="129.4">29</text>
<text x="203.4" y="126.9">31</text>
<text x="206.6" y="130.7">29</text>
<text x="206.6" y="128.2">31</text>
<text x="217.9" y="128.2">32</text>
<text x="217.9" y="130.7">30</text>
<text x="221" y="126.9">32</text>
<text x="221" y="129.4">30</text>
<text x="221" y="132">28</text>
<text x="346.8" y="127.9">16</text>
<text x="346.8" y="130.5">18</text>
<text x="350.5" y="126.7">14</text>
<text x="350.5" y="129.2">16</text>
<text x="350.5" y="131.7">18</text>
<text x="356.8" y="131.7">17</text>
<text x="356.8" y="129.2">15</text>
<text x="356.8" y="126.7">13</text>
<text x="359.9" y="130.5">17</text>
<text x="359.9" y="127.9">15</text>
<text x="203.4" y="137.1">23</text>
<text x="203.4" y="134.5">25</text>
<text x="206.6" y="135.8">25</text>
<text x="206.6" y="133.3">27</text>
<text x="217.9" y="133.3">28</text>
<text x="217.9" y="135.8">26</text>
<text x="221" y="134.5">26</text>
<text x="221" y="137.1">24</text>
<text x="346.8" y="133">20</text>
<text x="346.8" y="135.6">22</text>
<text x="350.5" y="134.3">20</text>
<text x="350.5" y="136.8">22</text>
<text x="356.8" y="136.8">21</text>
<text x="356.8" y="134.3">19</text>
<text x="359.9" y="135.6">21</text>
<text x="359.9" y="133">19</text>
<text x="203.4" y="142.1">19</text>
<text x="203.4" y="139.6">21</text>
<text x="206.6" y="143.4">19</text>
<text x="206.6" y="140.9">21</text>
<text x="206.6" y="138.3">23</text>
<text x="217.9" y="138.3">24</text>
<text x="217.9" y="140.9">22</text>
<text x="217.9" y="143.4">20</text>
<text x="221" y="139.6">22</text>
<text x="221" y="142.1">20</text>
<text x="346.8" y="138.1">24</text>
<text x="346.8" y="140.6">26</text>
<text x="346.8" y="143.2">28</text>
<text x="350.5" y="139.4">24</text>
<text x="350.5" y="141.9">26</text>
<text x="356.8" y="141.9">25</text>
<text x="356.8" y="139.4">23</text>
<text x="359.9" y="143.2">27</text>
<text x="359.9" y="140.6">25</text>
<text x="359.9" y="138.1">23</text>
<text x="203.4" y="149.8">13</text>
<text x="203.4" y="147.2">15</text>
<text x="203.4" y="144.7">17</text>
<text x="206.6" y="148.5">15</text>
<text x="206.6" y="146">17</text>
<text x="217.9" y="146">18</text>
<text x="217.9" y="148.5">16</text>
<text x="221" y="144.7">18</text>
<text x="221" y="147.2">16</text>
<text x="221" y="149.8">14</text>
<text x="346.8" y="145.7">30</text>
<text x="350.5" y="144.4">28</text>
<text x="350.5" y="147">30</text>
<text x="356.8" y="147">29</text>
<text x="356.8" y="144.4">27</text>
<text x="359.9" y="145.7">29</text>
<text x="203.4" y="152.3">11</text>
<text x="204.5" y="154.8">9</text>
<text x="206.6" y="153.6">11</text>
<text x="206.6" y="151">13</text>
<text x="217.9" y="151">14</text>
<text x="217.9" y="153.6">12</text>
<text x="221" y="152.3">12</text>
<text x="221" y="154.8">10</text>
<text x="352.8" y="153.6" transform="rotate(-90 352.8 153.6)">34</text>
<text x="354.1" y="150.5" transform="rotate(-90 354.1 150.5)">34</text>
<text x="355.3" y="153.6" transform="rotate(-90 355.3 153.6)">33</text>
<text x="356.6" y="150.5" transform="rotate(-90 356.6 150.5)">33</text>
<text x="204.5" y="159.9">5</text>
<text x="204.5" y="157.4">7</text>
<text x="206.6" y="161.2">5</text>
<text x="206.6" y="158.7">33</text>
<text x="206.6" y="156.1">9</text>
<text x="217.9" y="156.1">10</text>
<text x="218.9" y="158.7">8</text>
<text x="218.9" y="161.2">6</text>
<text x="221" y="157.4">8</text>
<text x="221" y="159.9">6</text>
<text x="204.5" y="165">1</text>
<text x="204.5" y="162.5">3</text>
<text x="206.6" y="166.3">1</text>
<text x="206.6" y="163.7">3</text>
<text x="212.6" y="167.2" transform="rotate(-90 212.6 167.2)">41</text>
<text x="215.1" y="167.2" transform="rotate(-90 215.1 167.2)">42</text>
<text x="218.9" y="163.7">4</text>
<text x="218.9" y="166.3">2</text>
<text x="221" y="162.5">4</text>
<text x="221" y="165">2</text>
<text x="211.3" y="170.3" transform="rotate(-90 211.3 170.3)">41</text>
<text x="213.9" y="170.3" transform="rotate(-90 213.9 170.3)">42</text>
<text x="78" y="233.7" transform="rotate(-90 78 233.7)">18</text>
<text x="71.1" y="235.6">S1</text>
<text x="72.4" y="238.2">1</text>
<text x="74.5" y="239.4">1</text>
<text x="74.5" y="236.9">S1</text>
<text x="79" y="236.3" transform="rotate(-90 79 236.3)">18</text>
<text x="80.5" y="236.9">S2</text>
<text x="81.7" y="239.4">2</text>
<text x="83.8" y="235.6">S2</text>
<text x="83.8" y="238.2">2</text>
<text x="72.4" y="240.7">3</text>
<text x="72.4" y="243.2">5</text>
<text x="72.4" y="245.8">7</text>
<text x="74.5" y="242">3</text>
<text x="74.5" y="244.5">5</text>
<text x="81.7" y="244.5">6</text>
<text x="81.7" y="242">4</text>
<text x="83.8" y="245.8">8</text>
<text x="83.8" y="243.2">6</text>
<text x="83.8" y="240.7">4</text>
<text x="71.4" y="250.9">11</text>
<text x="72.4" y="248.3">9</text>
<text x="74.5" y="247">7</text>
<text x="74.5" y="249.6">9</text>
<text x="80.7" y="249.6">10</text>
<text x="81.7" y="247">8</text>
<text x="83.8" y="250.9">12</text>
<text x="83.8" y="248.3">10</text>
<text x="74.5" y="252.1">11</text>
<text x="74.5" y="254.7">13</text>
<text x="74.5" y="257.2">15</text>
<text x="80.7" y="257.2">16</text>
<text x="80.7" y="254.7">14</text>
<text x="80.7" y="252.1">12</text>
<text x="83.8" y="255.9">16</text>
<text x="83.8" y="253.4">14</text>
<text x="71.1" y="258.5">S3</text>
<text x="74.5" y="259.7">S3</text>
<text x="78" y="263.7" transform="rotate(-90 78 263.7)">17</text>
<text x="79" y="261.1" transform="rotate(-90 79 261.1)">17</text>
<text x="80.5" y="259.7">S4</text>
<text x="83.8" y="258.5">S4</text>
</g>
</svg>
